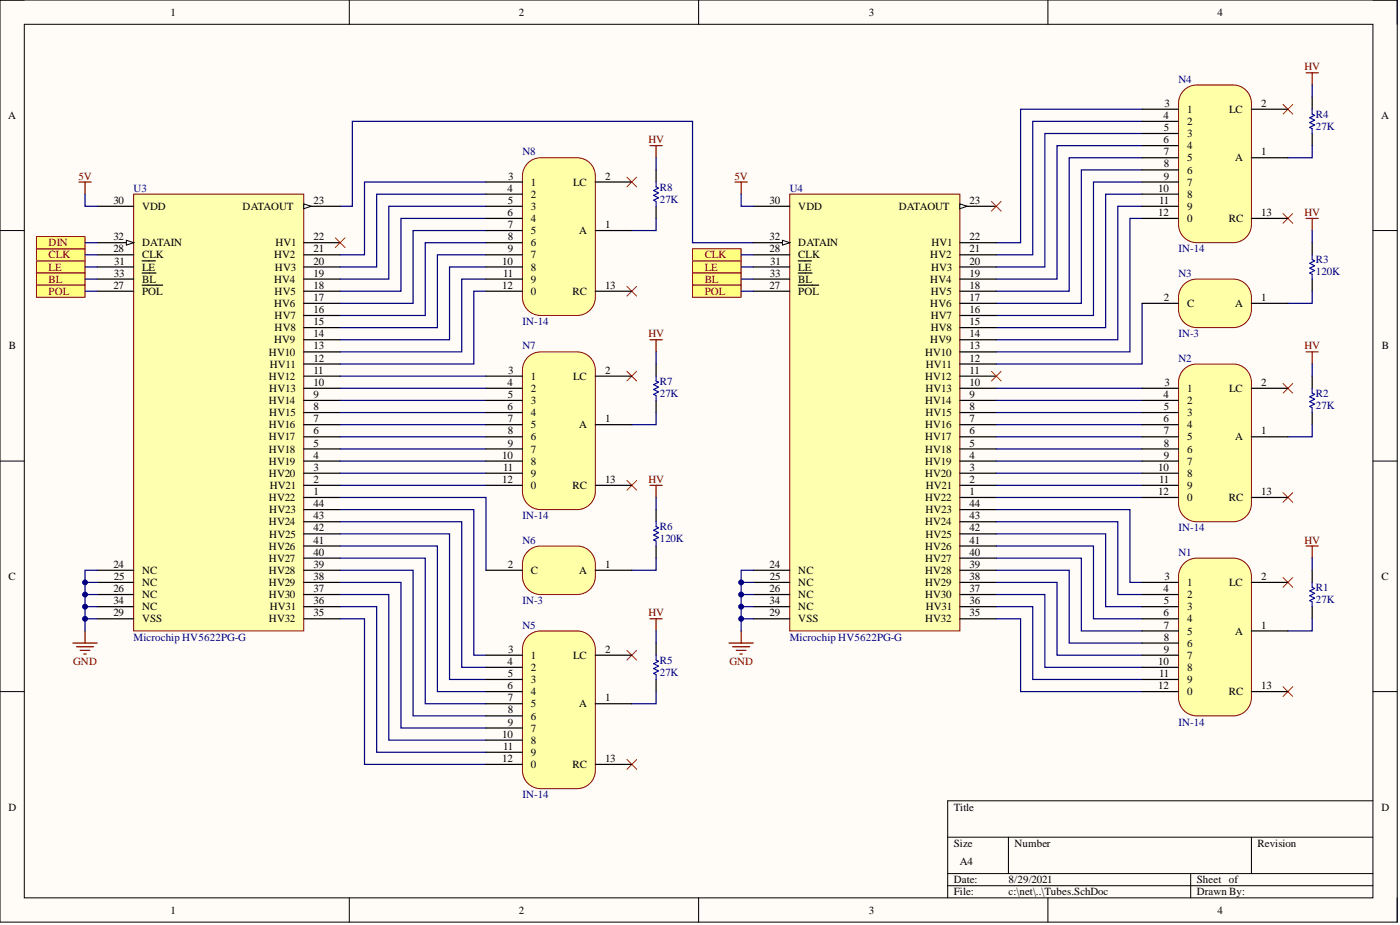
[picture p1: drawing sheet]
<svg xmlns="http://www.w3.org/2000/svg" width="292mm" height="193mm" viewBox="0 0 292 193" stroke-linecap="round" stroke-linejoin="round" font-family="sans-serif">
<path d="M0 0h291.5v192.4h-291.5z" fill-rule="evenodd" fill="#fffcf8"/>
<path d="M0 0h291.5v192.4h-291.5z" fill="none" stroke="#000" stroke-width=".21"/>
<path d="M5.1 5.1h281.4v182.2h-281.4z" fill-rule="evenodd" fill="#fffcf8"/>
<g fill="none" stroke="#000" stroke-width=".21">
<path d="M0 0h5.1M5.1 5.1h281.4v182.2h-281.4zM72.9 0v5.1M145.8 0v5.1M218.6 0v5.1M286.5 0h5v5.1M0 48.1h5.1M286.5 48.1h5M0 96.2h5.1M286.5 96.2h5M0 144.3h5.1M286.5 144.3h5"/>
<path d="M197.7 174.7h88.8M210.4 174.7v7.5M261.1 174.7v7.5M286.5 167.1h-88.8v20.2M72.9 187.3v5.1M145.8 187.3v5.1M197.7 182.2h88.8M197.7 184.8h88.8M218.6 187.3v5.1M248.4 182.2v5.1M291.5 187.3v5.1"/>
</g>
<path d="M238.3 22.8h-25.4v27.8h-5M238.3 25.3h-22.8v27.9h-7.6M238.3 27.8h-20.3v27.9h-10.1M238.3 30.4h-17.8v27.8h-12.6M238.3 35.4h-12.7v27.9h-17.7M238.3 32.9h-15.2v27.9h-15.2M238.3 38h-10.2v27.8h-20.2M71 43h2.5v-17.7h71v25.3h12.7M238.3 40.5h-7.6v27.8h-22.8M238.3 43h-5.1v27.9h-25.3M238.3 45.6h-2.5v27.8h-27.9" fill="none" stroke="#000080" stroke-width=".25"/>
<path d="M27.9 40.5h35.5v91.1h-35.5z" fill-rule="evenodd" fill="#ffffb0"/>
<path d="M27.9 40.5h35.5v91.1h-35.5z" fill="none" stroke="#800000" stroke-width=".21"/>
<path d="M63.4 43h7.6" fill="none" stroke="#000" stroke-width=".25"/>
<path d="M63.4 42.5l1.5 .5-1.5 .5z" fill="#f8fcff"/>
<path d="M63.4 42.5l1.5 .5-1.5 .5z" fill="none" stroke="#000" stroke-width=".21"/>
<g fill="none" stroke="#000" stroke-width=".25">
<path d="M20.3 50.6h7.6M20.3 43h7.6M63.4 50.6h7.6M63.4 53.2h7.6M63.4 55.7h7.6M63.4 58.2h7.6M63.4 60.8h7.6M63.4 63.3h7.6M63.4 65.8h7.6M63.4 68.3h7.6M63.4 70.9h7.6M63.4 73.4h7.6"/>
<path d="M63.4 75.9h7.6M63.4 78.5h7.6M63.4 81h7.6M63.4 83.5h7.6M63.4 86.1h7.6M63.4 88.6h7.6M63.4 91.1h7.6M63.4 93.7h7.6M63.4 96.2h7.6M63.4 98.7h7.6M20.3 119h7.6M63.4 101.3h7.6"/>
<path d="M63.4 103.8h7.6M63.4 106.3h7.6M63.4 108.8h7.6M63.4 111.4h7.6M63.4 113.9h7.6M63.4 116.4h7.6M63.4 119h7.6M20.3 121.5h7.6M20.3 124h7.6M20.3 126.6h7.6M20.3 129.1h7.6M63.4 121.5h7.6"/>
<path d="M63.4 124h7.6M63.4 126.6h7.6M63.4 129.1h7.6"/>
</g>
<path d="M26.4 50.1l1.5 .5-1.5 .5z" fill="#f8fcff"/>
<path d="M26.4 50.1l1.5 .5-1.5 .5z" fill="none" stroke="#000" stroke-width=".21"/>
<path d="M20.3 53.2h7.6M20.3 55.7h7.6M20.3 58.2h7.6M29.7 54.4h2.7M29.7 57h2.8M29.7 59.5h4.2M20.3 60.8h7.6" fill="none" stroke="#000" stroke-width=".25"/>
<path d="M164.8 40.5h35.5v91.1h-35.5z" fill-rule="evenodd" fill="#ffffb0"/>
<path d="M164.8 40.5h35.5v91.1h-35.5z" fill="none" stroke="#800000" stroke-width=".21"/>
<path d="M200.3 43h7.6" fill="none" stroke="#000" stroke-width=".25"/>
<path d="M200.3 42.5l1.5 .5-1.5 .5z" fill="#f8fcff"/>
<path d="M200.3 42.5l1.5 .5-1.5 .5z" fill="none" stroke="#000" stroke-width=".21"/>
<g fill="none" stroke="#000" stroke-width=".25">
<path d="M157.2 50.6h7.6M157.2 43h7.6M200.3 50.6h7.6M200.3 53.2h7.6M200.3 55.7h7.6M200.3 58.2h7.6M200.3 60.8h7.6M200.3 63.3h7.6M200.3 65.8h7.6M200.3 68.3h7.6M200.3 70.9h7.6M200.3 73.4h7.6"/>
<path d="M200.3 75.9h7.6M200.3 78.5h7.6M200.3 81h7.6M200.3 83.5h7.6M200.3 86.1h7.6M200.3 88.6h7.6M200.3 91.1h7.6M200.3 93.7h7.6M200.3 96.2h7.6M200.3 98.7h7.6M157.2 119h7.6M200.3 101.3h7.6"/>
<path d="M200.3 103.8h7.6M200.3 106.3h7.6M200.3 108.8h7.6M200.3 111.4h7.6M200.3 113.9h7.6M200.3 116.4h7.6M200.3 119h7.6M157.2 121.5h7.6M157.2 124h7.6M157.2 126.6h7.6M157.2 129.1h7.6M200.3 121.5h7.6"/>
<path d="M200.3 124h7.6M200.3 126.6h7.6M200.3 129.1h7.6"/>
</g>
<path d="M163.3 50.1l1.5 .5-1.5 .5z" fill="#f8fcff"/>
<path d="M163.3 50.1l1.5 .5-1.5 .5z" fill="none" stroke="#000" stroke-width=".21"/>
<path d="M157.2 53.2h7.6M157.2 55.7h7.6M157.2 58.2h7.6M166.5 54.4h2.8M166.5 57h2.9M166.5 59.5h4.3M157.2 60.8h7.6" fill="none" stroke="#000" stroke-width=".25"/>
<g fill="none" stroke="#000080" stroke-width=".25">
<path d="M101.4 38h-25.4v15.2h-5M101.4 40.5h-22.8v15.2h-7.6M101.4 43h-20.3v15.2h-10.1M101.4 45.6h-17.7v15.2h-12.7M101.4 48.1h-15.2v15.2h-15.2M101.4 53.2h-10.1v15.1h-20.3M101.4 50.6h-12.7v15.2h-17.7M101.4 55.7h-7.6v15.2h-22.8M101.4 58.2h-5.1v15.2h-25.3M71 78.5h30.4M101.4 60.8h-2.5v15.1h-27.9M238.3 63.3v12.6h-30.4"/>
<path d="M71 98.7h30.4M71 96.2h30.4M71 93.7h30.4M71 91.1h30.4M71 88.6h30.4M71 86.1h30.4M71 83.5h30.4M71 81h30.4M207.9 98.7h30.4M207.9 96.2h30.4M207.9 93.7h30.4M207.9 91.1h30.4"/>
<path d="M207.9 88.6h30.4M207.9 86.1h30.4M207.9 83.5h30.4M207.9 81h30.4M71 106.3h27.9v30.4h2.5M71 111.4h22.8v30.3h7.6M71 108.8h25.3v30.4h5.1M71 113.9h20.3v30.4h10.1M71 116.4h17.7v30.4h12.7M71 119h15.2v30.3h15.2M71 103.8h30.4v15.2M71 101.3h30.4"/>
<path d="M207.9 119h15.2v15.2h15.2M207.9 116.4h17.7v15.2h12.7M207.9 113.9h20.2v15.2h10.2M207.9 111.4h22.8v15.2h7.6M207.9 108.8h25.3v15.2h5.1M207.9 106.3h27.9v15.2h2.5M207.9 103.8h30.4M207.9 101.3h30.4M71 121.5h12.7v30.4h17.7M71 124h10.1v30.4h20.3M71 126.6h7.6v30.3h22.8M71 129.1h5v30.4h25.4"/>
<path d="M207.9 129.1h5v15.2h25.4M207.9 126.6h7.6v15.1h22.8M207.9 124h10.1v15.2h20.3M207.9 121.5h12.6v15.2h17.8"/>
</g>
<g fill="none" stroke="#f00" stroke-width=".21">
<path d="M130.8 37l2 2M132.8 37l-2 2M267.7 21.8l2 2M269.7 21.8l-2 2M70 49.6l2 2M72 49.6l-2 2M130.8 59.7l2 2.1M132.8 59.7l-2 2.1M267.7 44.6l2 2M269.7 44.6l-2 2M130.8 77.5l2 2M132.8 77.5l-2 2"/>
<path d="M206.9 77.5l2 2M208.9 77.5l-2 2M267.7 80l2 2M269.7 80l-2 2M130.8 100.2l2 2.1M132.8 100.2l-2 2.1M267.7 102.8l2 2M269.7 102.8l-2 2M130.8 135.7l2 2M132.8 135.7l-2 2M267.7 120.5l2 2M269.7 120.5l-2 2"/>
<path d="M130.8 158.5l2 2M132.8 158.5l-2 2M267.7 143.3l2 2M269.7 143.3l-2 2"/>
</g>
<path d="M7.6 51.9h10.1v2.5h-10.1z" fill-rule="evenodd" fill="#ffff80"/>
<path d="M7.6 51.9h10.1v2.5h-10.1z" fill="none" stroke="#800000" stroke-width=".21"/>
<path d="M7.6 54.4h10.1v2.6h-10.1z" fill-rule="evenodd" fill="#ffff80"/>
<path d="M7.6 54.4h10.1v2.6h-10.1z" fill="none" stroke="#800000" stroke-width=".21"/>
<path d="M7.6 57h10.1v2.5h-10.1z" fill-rule="evenodd" fill="#ffff80"/>
<path d="M7.6 57h10.1v2.5h-10.1z" fill="none" stroke="#800000" stroke-width=".21"/>
<path d="M7.6 59.5h10.1v2.5h-10.1z" fill-rule="evenodd" fill="#ffff80"/>
<path d="M7.6 59.5h10.1v2.5h-10.1z" fill="none" stroke="#800000" stroke-width=".21"/>
<path d="M144.5 51.9h10.1v2.5h-10.1z" fill-rule="evenodd" fill="#ffff80"/>
<path d="M144.5 51.9h10.1v2.5h-10.1z" fill="none" stroke="#800000" stroke-width=".21"/>
<path d="M144.5 54.4h10.1v2.6h-10.1z" fill-rule="evenodd" fill="#ffff80"/>
<path d="M144.5 54.4h10.1v2.6h-10.1z" fill="none" stroke="#800000" stroke-width=".21"/>
<path d="M144.5 57h10.1v2.5h-10.1z" fill-rule="evenodd" fill="#ffff80"/>
<path d="M144.5 57h10.1v2.5h-10.1z" fill="none" stroke="#800000" stroke-width=".21"/>
<path d="M144.5 59.5h10.1v2.5h-10.1z" fill-rule="evenodd" fill="#ffff80"/>
<path d="M144.5 59.5h10.1v2.5h-10.1z" fill="none" stroke="#800000" stroke-width=".21"/>
<g fill="none" stroke="#000080" stroke-width=".25">
<path d="M273.8 17.7v2.6M136.9 32.9v2.5M273.8 30.4v2.5h-5.1M17.7 53.2h2.6M17.7 55.7h2.6M17.7 58.2h2.6M136.9 45.6v2.5h-5.1M154.6 53.2h2.6M154.6 55.7h2.6M154.6 58.2h2.6M273.8 48.1v2.5M17.7 60.8h2.6"/>
<path d="M136.9 73.4v2.5M154.6 60.8h2.6M273.8 60.8v2.5h-5.1M273.8 75.9v2.6M136.9 86.1v2.5h-5.1M273.8 88.6v2.5h-5.1M136.9 116.4v2.6h-5.1M136.9 103.8v2.5M273.8 116.4v2.6M136.9 131.6v2.6M273.8 129.1v2.5h-5.1M136.9 144.3v2.5h-5.1"/>
</g>
<g fill="none" stroke="#000" stroke-width=".25">
<path d="M136.9 35.4v2.6M273.8 20.3v2.5M273.8 27.8v2.6M136.9 43v2.6M273.8 50.6v2.6M273.8 58.2v2.6M136.9 75.9v2.6M273.8 78.5v2.5M136.9 83.5v2.6M273.8 86.1v2.5M136.9 106.3v2.5M136.9 113.9v2.5"/>
<path d="M273.8 119v2.5M136.9 134.2v2.5M273.8 126.6v2.5M136.9 141.7v2.6"/>
</g>
<path d="M136.9 38v1l.5 .2-1 .5 1 .6-1 .5 1 .5-1 .5 .5 .2v1M273.8 22.8v1l.5 .3-1 .5 1 .5-1 .5 1 .5-1 .5 .5 .2v1M273.8 53.2v1l.5 .2-1 .5 1 .5-1 .5 1 .6-1 .5 .5 .2v1M136.9 78.5v1l.5 .2-1 .5 1 .5-1 .6 1 .5-1 .5 .5 .2v1M273.8 81v1l.5 .3-1 .5 1 .5-1 .5 1 .5-1 .5 .5 .3v1M136.9 108.8v1.1l.5 .2-1 .5 1 .5-1 .5 1 .5-1 .5 .5 .3v1M136.9 136.7v1l.5 .3-1 .5 1 .5-1 .5 1 .5-1 .5 .5 .2v1M273.8 121.5v1l.5 .3-1 .5 1 .5-1 .5 1 .5-1 .5 .5 .2v1.1" fill="none" stroke="#00f" stroke-width=".25"/>
<g fill="none" stroke="#800000" stroke-width=".25">
<path d="M272.5 15.2h2.5M273.8 15.2v2.5M135.6 30.4h2.6M136.9 30.4v2.5M272.5 45.6h2.5M273.8 45.6v2.5M135.6 70.9h2.6M136.9 70.9v2.5M272.5 73.4h2.5M273.8 73.4v2.5M135.6 101.3h2.6M136.9 101.3v2.5"/>
<path d="M272.5 113.9h2.5M273.8 113.9v2.5M15.2 134.2h5.1M16 134.9h3.5M16.7 135.7h2.1M17.5 136.4h.5M17.7 131.6v2.6M135.6 129.1h2.6M136.9 129.1v2.5M152.1 134.2h5.1M152.9 134.9h3.5M153.6 135.7h2"/>
<path d="M154.4 136.4h.5M154.6 131.6v2.6"/>
</g>
<path d="M7.6 49.4h10.1v2.5h-10.1z" fill-rule="evenodd" fill="#ffff80"/>
<path d="M7.6 49.4h10.1v2.5h-10.1z" fill="none" stroke="#800000" stroke-width=".21"/>
<path d="M17.7 50.6h2.6M20.3 119h-2.6v12.6M17.7 129.1h2.6" fill="none" stroke="#000080" stroke-width=".25"/>
<circle cx="17.7" cy="129.1" r=".51" fill="#000080"/>
<circle cx="17.7" cy="129.1" r=".51" fill="none" stroke="#000080" stroke-width=".21"/>
<path d="M17.7 121.5h2.6" fill="none" stroke="#000080" stroke-width=".25"/>
<circle cx="17.7" cy="121.5" r=".51" fill="#000080"/>
<circle cx="17.7" cy="121.5" r=".51" fill="none" stroke="#000080" stroke-width=".21"/>
<path d="M17.7 124h2.6" fill="none" stroke="#000080" stroke-width=".25"/>
<circle cx="17.7" cy="124" r=".51" fill="#000080"/>
<circle cx="17.7" cy="124" r=".51" fill="none" stroke="#000080" stroke-width=".21"/>
<path d="M17.7 126.6h2.6" fill="none" stroke="#000080" stroke-width=".25"/>
<circle cx="17.7" cy="126.6" r=".51" fill="#000080"/>
<circle cx="17.7" cy="126.6" r=".51" fill="none" stroke="#000080" stroke-width=".21"/>
<path d="M157.2 119h-2.6v12.6M154.6 121.5h2.6" fill="none" stroke="#000080" stroke-width=".25"/>
<circle cx="154.6" cy="121.5" r=".51" fill="#000080"/>
<circle cx="154.6" cy="121.5" r=".51" fill="none" stroke="#000080" stroke-width=".21"/>
<path d="M154.6 124h2.6" fill="none" stroke="#000080" stroke-width=".25"/>
<circle cx="154.6" cy="124" r=".51" fill="#000080"/>
<circle cx="154.6" cy="124" r=".51" fill="none" stroke="#000080" stroke-width=".21"/>
<path d="M154.6 126.6h2.6" fill="none" stroke="#000080" stroke-width=".25"/>
<circle cx="154.6" cy="126.6" r=".51" fill="#000080"/>
<circle cx="154.6" cy="126.6" r=".51" fill="none" stroke="#000080" stroke-width=".21"/>
<path d="M154.6 129.1h2.6" fill="none" stroke="#000080" stroke-width=".25"/>
<circle cx="154.6" cy="129.1" r=".51" fill="#000080"/>
<circle cx="154.6" cy="129.1" r=".51" fill="none" stroke="#000080" stroke-width=".21"/>
<path d="M16.5 38h2.5M17.7 38v2.5M153.4 38h2.5M154.6 38v2.5" fill="none" stroke="#800000" stroke-width=".25"/>
<path d="M17.7 40.5v2.5h2.6M154.6 40.5v2.5h2.6" fill="none" stroke="#000080" stroke-width=".25"/>
<path d="M206.9 42l2 2M208.9 42l-2 2" fill="none" stroke="#f00" stroke-width=".21"/>
<path d="M110.1 115a3.8 3.8 0 0 1 2.7-1.1h7.6a3.8 3.8 0 0 1 3.8 3.8 6.4 6.4 0 0 1-.6 4.7 3.8 3.8 0 0 1-3.2 1.6h-7.6a3.8 3.8 0 0 1-3.8-3.8 6.4 6.4 0 0 1 .7-4.6z" fill="#ffffa7"/>
<path d="M110.1 115a3.8 3.8 0 0 1 2.7-1.1h7.6a3.8 3.8 0 0 1 3.8 3.8 6.4 6.4 0 0 1-.6 4.7 3.8 3.8 0 0 1-3.2 1.6h-7.6a3.8 3.8 0 0 1-3.8-3.8 6.4 6.4 0 0 1 .7-4.6z" fill="none" stroke="#800000" stroke-width=".21"/>
<path d="M101.4 119h7.6M124.2 119h7.6" fill="none" stroke="#000" stroke-width=".25"/>
<path d="M247 59.3a3.8 3.8 0 0 1 2.7-1.1h7.6a3.8 3.8 0 0 1 3.8 3.8 6.4 6.4 0 0 1-.6 4.7 3.8 3.8 0 0 1-3.2 1.6h-7.6a3.8 3.8 0 0 1-3.8-3.8 6.4 6.4 0 0 1 .6-4.6z" fill="#ffffa7"/>
<path d="M247 59.3a3.8 3.8 0 0 1 2.7-1.1h7.6a3.8 3.8 0 0 1 3.8 3.8 6.4 6.4 0 0 1-.6 4.7 3.8 3.8 0 0 1-3.2 1.6h-7.6a3.8 3.8 0 0 1-3.8-3.8 6.4 6.4 0 0 1 .6-4.6z" fill="none" stroke="#800000" stroke-width=".21"/>
<path d="M238.3 63.3h7.6M261.1 63.3h7.6" fill="none" stroke="#000" stroke-width=".25"/>
<path d="M110.1 34a3.8 3.8 0 0 1 2.7-1.1h7.6a3.8 3.8 0 0 1 3.8 3.8v25.3a3.8 3.8 0 0 1-3.8 3.8h-7.6a3.8 3.8 0 0 1-3.8-3.8v-25.3a3.8 3.8 0 0 1 1.1-2.7z" fill="#ffffa7"/>
<path d="M110.1 34a3.8 3.8 0 0 1 2.7-1.1h7.6a3.8 3.8 0 0 1 3.8 3.8v25.3a3.8 3.8 0 0 1-3.8 3.8h-7.6a3.8 3.8 0 0 1-3.8-3.8v-25.3a3.8 3.8 0 0 1 1.1-2.7z" fill="none" stroke="#800000" stroke-width=".21"/>
<g fill="none" stroke="#000" stroke-width=".25">
<path d="M101.4 38h7.6M124.2 38h7.6M101.4 48.1h7.6M101.4 40.5h7.6M101.4 43h7.6M101.4 45.6h7.6M101.4 50.6h7.6M101.4 53.2h7.6M101.4 55.7h7.6M101.4 58.2h7.6M124.2 48.1h7.6M101.4 60.8h7.6"/>
<path d="M124.2 60.8h7.6"/>
</g>
<path d="M110.1 74.5a3.8 3.8 0 0 1 2.7-1.1h7.6a3.8 3.8 0 0 1 3.8 3.8v25.3a3.8 3.8 0 0 1-3.8 3.8h-7.6a3.8 3.8 0 0 1-3.8-3.8v-25.3a3.8 3.8 0 0 1 1.1-2.7z" fill="#ffffa7"/>
<path d="M110.1 74.5a3.8 3.8 0 0 1 2.7-1.1h7.6a3.8 3.8 0 0 1 3.8 3.8v25.3a3.8 3.8 0 0 1-3.8 3.8h-7.6a3.8 3.8 0 0 1-3.8-3.8v-25.3a3.8 3.8 0 0 1 1.1-2.7z" fill="none" stroke="#800000" stroke-width=".21"/>
<g fill="none" stroke="#000" stroke-width=".25">
<path d="M101.4 78.5h7.6M124.2 78.5h7.6M101.4 88.6h7.6M101.4 81h7.6M101.4 83.5h7.6M101.4 86.1h7.6M101.4 91.1h7.6M101.4 93.7h7.6M101.4 96.2h7.6M101.4 98.7h7.6M124.2 88.6h7.6M101.4 101.3h7.6"/>
<path d="M124.2 101.3h7.6"/>
</g>
<path d="M110.1 132.7a3.8 3.8 0 0 1 2.7-1.1h7.6a3.8 3.8 0 0 1 3.8 3.8v25.3a3.8 3.8 0 0 1-3.8 3.8h-7.6a3.8 3.8 0 0 1-3.8-3.8v-25.3a3.8 3.8 0 0 1 1.1-2.7z" fill="#ffffa7"/>
<path d="M110.1 132.7a3.8 3.8 0 0 1 2.7-1.1h7.6a3.8 3.8 0 0 1 3.8 3.8v25.3a3.8 3.8 0 0 1-3.8 3.8h-7.6a3.8 3.8 0 0 1-3.8-3.8v-25.3a3.8 3.8 0 0 1 1.1-2.7z" fill="none" stroke="#800000" stroke-width=".21"/>
<g fill="none" stroke="#000" stroke-width=".25">
<path d="M101.4 136.7h7.6M101.4 139.2h7.6M124.2 136.7h7.6M101.4 146.8h7.6M101.4 141.7h7.6M101.4 144.3h7.6M101.4 149.3h7.6M101.4 151.9h7.6M101.4 154.4h7.6M101.4 156.9h7.6M101.4 159.5h7.6M124.2 146.8h7.6"/>
<path d="M124.2 159.5h7.6"/>
</g>
<path d="M247 18.8a3.8 3.8 0 0 1 2.7-1.1h7.6a3.8 3.8 0 0 1 3.8 3.8v25.3a3.8 3.8 0 0 1-3.8 3.8h-7.6a3.8 3.8 0 0 1-3.8-3.8v-25.3a3.8 3.8 0 0 1 1.1-2.7z" fill="#ffffa7"/>
<path d="M247 18.8a3.8 3.8 0 0 1 2.7-1.1h7.6a3.8 3.8 0 0 1 3.8 3.8v25.3a3.8 3.8 0 0 1-3.8 3.8h-7.6a3.8 3.8 0 0 1-3.8-3.8v-25.3a3.8 3.8 0 0 1 1.1-2.7z" fill="none" stroke="#800000" stroke-width=".21"/>
<g fill="none" stroke="#000" stroke-width=".25">
<path d="M238.3 32.9h7.6M238.3 22.8h7.6M238.3 25.3h7.6M238.3 27.8h7.6M238.3 30.4h7.6M238.3 35.4h7.6M238.3 38h7.6M261.1 32.9h7.6M261.1 22.8h7.6M238.3 40.5h7.6M238.3 43h7.6M238.3 45.6h7.6"/>
<path d="M261.1 45.6h7.6"/>
</g>
<path d="M247 77.1a3.8 3.8 0 0 1 2.7-1.2h7.6a3.8 3.8 0 0 1 3.8 3.8v25.3a3.8 3.8 0 0 1-3.8 3.8h-7.6a3.8 3.8 0 0 1-3.8-3.8v-25.3a3.8 3.8 0 0 1 1.1-2.6z" fill="#ffffa7"/>
<path d="M247 77.1a3.8 3.8 0 0 1 2.7-1.2h7.6a3.8 3.8 0 0 1 3.8 3.8v25.3a3.8 3.8 0 0 1-3.8 3.8h-7.6a3.8 3.8 0 0 1-3.8-3.8v-25.3a3.8 3.8 0 0 1 1.1-2.6z" fill="none" stroke="#800000" stroke-width=".21"/>
<g fill="none" stroke="#000" stroke-width=".25">
<path d="M238.3 91.1h7.6M238.3 81h7.6M238.3 83.5h7.6M238.3 86.1h7.6M238.3 88.6h7.6M238.3 93.7h7.6M238.3 96.2h7.6M238.3 98.7h7.6M261.1 91.1h7.6M261.1 81h7.6M238.3 101.3h7.6M238.3 103.8h7.6"/>
<path d="M261.1 103.8h7.6"/>
</g>
<path d="M247 117.6a3.8 3.8 0 0 1 2.7-1.2h7.6a3.8 3.8 0 0 1 3.8 3.8v25.3a3.8 3.8 0 0 1-3.8 3.8h-7.6a3.8 3.8 0 0 1-3.8-3.8v-25.3a3.8 3.8 0 0 1 1.1-2.6z" fill="#ffffa7"/>
<path d="M247 117.6a3.8 3.8 0 0 1 2.7-1.2h7.6a3.8 3.8 0 0 1 3.8 3.8v25.3a3.8 3.8 0 0 1-3.8 3.8h-7.6a3.8 3.8 0 0 1-3.8-3.8v-25.3a3.8 3.8 0 0 1 1.1-2.6z" fill="none" stroke="#800000" stroke-width=".21"/>
<g fill="none" stroke="#000" stroke-width=".25">
<path d="M238.3 131.6h7.6M238.3 121.5h7.6M238.3 124h7.6M238.3 126.6h7.6M238.3 129.1h7.6M238.3 134.2h7.6M238.3 136.7h7.6M238.3 139.2h7.6M261.1 131.6h7.6M261.1 121.5h7.6M238.3 141.7h7.6M238.3 144.3h7.6"/>
<path d="M261.1 144.3h7.6"/>
</g>
<g font-size="2.3">
<text x="35.6" y="3.3">1</text>
<text x="108.2" y="3.3">2</text>
<text x="181.3" y="3.3">3</text>
<text x="254" y="3.3">4</text>
<text x="242.9" y="22.3">3</text>
<text x="247.7" y="23.5">1</text>
<text x="256.5" y="23.5">LC</text>
<text x="263.1" y="22.3">2</text>
<text x="1.7" y="24.8">A</text>
<text x="242.8" y="24.8">4</text>
<text x="242.8" y="29.9">6</text>
<text x="242.9" y="27.3">5</text>
<text x="247.7" y="26.1">2</text>
<text x="247.7" y="28.6">3</text>
<text x="288.1" y="24.8">A</text>
<text x="242.9" y="32.4">7</text>
<text x="242.9" y="34.9">8</text>
<text x="247.7" y="31.1">4</text>
<text x="247.7" y="33.7">5</text>
<text x="257.7" y="33.7">A</text>
<text x="263.1" y="32.4">1</text>
<text x="105.9" y="40">4</text>
<text x="106" y="37.5">3</text>
<text x="110.8" y="38.7">1</text>
<text x="110.8" y="41.3">2</text>
<text x="119.6" y="38.7">LC</text>
<text x="126.2" y="37.5">2</text>
<text x="241.7" y="40">10</text>
<text x="242.9" y="37.5">9</text>
<text x="247.7" y="36.2">6</text>
<text x="247.7" y="38.7">7</text>
<text x="247.7" y="41.3">8</text>
<text x="23.7" y="42.5">30</text>
<text x="29.7" y="43.8">VDD</text>
<text x="50.6" y="43.8">DATAOUT</text>
<text x="65.4" y="42.5">23</text>
<text x="105.9" y="45.1">6</text>
<text x="106" y="42.5">5</text>
<text x="106" y="47.6">7</text>
<text x="110.8" y="43.8">3</text>
<text x="110.8" y="46.3">4</text>
<text x="126.2" y="47.6">1</text>
<text x="160.5" y="42.5">30</text>
<text x="166.5" y="43.8">VDD</text>
<text x="187.5" y="43.8">DATAOUT</text>
<text x="202.3" y="42.5">23</text>
<text x="241.7" y="45.1">12</text>
<text x="241.8" y="42.5">11</text>
<text x="247.7" y="43.8">9</text>
<text x="247.7" y="46.3">0</text>
<text x="256.4" y="46.3">RC</text>
<text x="263.1" y="45.1">13</text>
<text x="23.7" y="50.1">32</text>
<text x="23.7" y="52.7">28</text>
<text x="29.7" y="51.4">DATAIN</text>
<text x="29.7" y="53.9">CLK</text>
<text x="57.2" y="53.9">HV2</text>
<text x="57.5" y="51.4">HV1</text>
<text x="65.4" y="52.7">21</text>
<text x="65.4" y="50.1">22</text>
<text x="106" y="50.1">8</text>
<text x="106" y="52.7">9</text>
<text x="110.8" y="48.9">5</text>
<text x="110.8" y="51.4">6</text>
<text x="110.8" y="53.9">7</text>
<text x="120.8" y="48.9">A</text>
<text x="160.5" y="50.1">32</text>
<text x="160.5" y="52.7">28</text>
<text x="166.5" y="51.4">DATAIN</text>
<text x="166.5" y="53.9">CLK</text>
<text x="194.1" y="53.9">HV2</text>
<text x="194.3" y="51.4">HV1</text>
<text x="202.3" y="50.1">22</text>
<text x="202.3" y="52.7">21</text>
<text x="23.7" y="57.7">33</text>
<text x="23.8" y="55.2">31</text>
<text x="29.7" y="56.5">LE</text>
<text x="29.7" y="59">BL</text>
<text x="57.2" y="59">HV4</text>
<text x="57.4" y="56.5">HV3</text>
<text x="65.4" y="57.7">19</text>
<text x="65.4" y="55.2">20</text>
<text x="104.8" y="55.2">10</text>
<text x="104.9" y="57.7">11</text>
<text x="110.8" y="56.5">8</text>
<text x="110.8" y="59">9</text>
<text x="160.6" y="57.7">33</text>
<text x="160.7" y="55.2">31</text>
<text x="166.5" y="56.5">LE</text>
<text x="166.5" y="59">BL</text>
<text x="194.1" y="59">HV4</text>
<text x="194.3" y="56.5">HV3</text>
<text x="202.3" y="55.2">20</text>
<text x="202.3" y="57.7">19</text>
<text x="23.7" y="60.2">27</text>
<text x="29.7" y="61.5">POL</text>
<text x="57.2" y="64">HV6</text>
<text x="57.3" y="61.5">HV5</text>
<text x="65.4" y="60.2">18</text>
<text x="65.4" y="65.3">16</text>
<text x="65.4" y="62.8">17</text>
<text x="104.8" y="60.2">12</text>
<text x="110.8" y="61.5">0</text>
<text x="119.5" y="61.5">RC</text>
<text x="126.2" y="60.2">13</text>
<text x="160.5" y="60.2">27</text>
<text x="166.5" y="61.5">POL</text>
<text x="194.1" y="64">HV6</text>
<text x="194.2" y="61.5">HV5</text>
<text x="202.3" y="60.2">18</text>
<text x="202.3" y="65.3">16</text>
<text x="202.3" y="62.8">17</text>
<text x="242.9" y="62.8">2</text>
<text x="247.7" y="64">C</text>
<text x="257.7" y="64">A</text>
<text x="263.1" y="62.8">1</text>
<text x="57.2" y="71.6">HV9</text>
<text x="57.3" y="66.6">HV7</text>
<text x="57.3" y="69.1">HV8</text>
<text x="65.4" y="67.8">15</text>
<text x="65.4" y="70.4">14</text>
<text x="194.1" y="71.6">HV9</text>
<text x="194.2" y="66.6">HV7</text>
<text x="194.2" y="69.1">HV8</text>
<text x="202.3" y="67.8">15</text>
<text x="202.3" y="70.4">14</text>
<text x="1.9" y="72.9">B</text>
<text x="56.1" y="74.2">HV10</text>
<text x="56.3" y="76.7">HV11</text>
<text x="65.4" y="75.4">12</text>
<text x="65.4" y="72.9">13</text>
<text x="65.4" y="78">11</text>
<text x="106" y="78">3</text>
<text x="126.2" y="78">2</text>
<text x="193" y="74.2">HV10</text>
<text x="193.2" y="76.7">HV11</text>
<text x="202.3" y="75.4">12</text>
<text x="202.3" y="72.9">13</text>
<text x="202.3" y="78">11</text>
<text x="288.3" y="72.9">B</text>
<text x="56.1" y="79.2">HV12</text>
<text x="56.2" y="81.8">HV13</text>
<text x="65.4" y="80.5">10</text>
<text x="65.4" y="83">9</text>
<text x="105.9" y="80.5">4</text>
<text x="106" y="83">5</text>
<text x="110.8" y="79.2">1</text>
<text x="110.8" y="81.8">2</text>
<text x="119.6" y="79.2">LC</text>
<text x="193" y="79.2">HV12</text>
<text x="193.1" y="81.8">HV13</text>
<text x="202.3" y="80.5">10</text>
<text x="202.3" y="83">9</text>
<text x="242.8" y="83">4</text>
<text x="242.9" y="80.5">3</text>
<text x="247.7" y="81.8">1</text>
<text x="256.5" y="81.8">LC</text>
<text x="263.1" y="80.5">2</text>
<text x="56.1" y="84.3">HV14</text>
<text x="56.1" y="89.4">HV16</text>
<text x="56.2" y="86.8">HV15</text>
<text x="65.4" y="85.6">8</text>
<text x="65.4" y="88.1">7</text>
<text x="105.9" y="85.6">6</text>
<text x="106" y="88.1">7</text>
<text x="110.8" y="84.3">3</text>
<text x="110.8" y="86.8">4</text>
<text x="110.8" y="89.4">5</text>
<text x="120.8" y="89.4">A</text>
<text x="126.2" y="88.1">1</text>
<text x="193" y="84.3">HV14</text>
<text x="193" y="89.4">HV16</text>
<text x="193.1" y="86.8">HV15</text>
<text x="202.3" y="85.6">8</text>
<text x="202.3" y="88.1">7</text>
<text x="242.8" y="88.1">6</text>
<text x="242.9" y="85.6">5</text>
<text x="247.7" y="84.3">2</text>
<text x="247.7" y="86.8">3</text>
<text x="247.7" y="89.4">4</text>
<text x="56.1" y="91.9">HV17</text>
<text x="56.1" y="94.4">HV18</text>
<text x="65.4" y="90.6">6</text>
<text x="65.4" y="93.2">5</text>
<text x="65.4" y="95.7">4</text>
<text x="104.8" y="95.7">10</text>
<text x="106" y="90.6">8</text>
<text x="106" y="93.2">9</text>
<text x="110.8" y="91.9">6</text>
<text x="110.8" y="94.4">7</text>
<text x="193" y="91.9">HV17</text>
<text x="193" y="94.4">HV18</text>
<text x="202.3" y="90.6">6</text>
<text x="202.3" y="93.2">5</text>
<text x="202.3" y="95.7">4</text>
<text x="242.9" y="90.6">7</text>
<text x="242.9" y="93.2">8</text>
<text x="242.9" y="95.7">9</text>
<text x="247.7" y="91.9">5</text>
<text x="247.7" y="94.4">6</text>
<text x="257.7" y="91.9">A</text>
<text x="263.1" y="90.6">1</text>
<text x="56.1" y="96.9">HV19</text>
<text x="56.1" y="99.5">HV20</text>
<text x="65.4" y="100.7">2</text>
<text x="65.4" y="98.2">3</text>
<text x="104.8" y="100.7">12</text>
<text x="104.9" y="98.2">11</text>
<text x="110.8" y="96.9">8</text>
<text x="110.8" y="99.5">9</text>
<text x="126.2" y="100.7">13</text>
<text x="193" y="96.9">HV19</text>
<text x="193" y="99.5">HV20</text>
<text x="202.3" y="100.7">2</text>
<text x="202.3" y="98.2">3</text>
<text x="241.7" y="98.2">10</text>
<text x="241.8" y="100.7">11</text>
<text x="247.7" y="96.9">7</text>
<text x="247.7" y="99.5">8</text>
<text x="56.1" y="104.5">HV22</text>
<text x="56.2" y="107.1">HV23</text>
<text x="56.3" y="102">HV21</text>
<text x="65.4" y="105.8">44</text>
<text x="65.4" y="103.3">1</text>
<text x="110.8" y="102">0</text>
<text x="119.5" y="102">RC</text>
<text x="193" y="104.5">HV22</text>
<text x="193.1" y="107.1">HV23</text>
<text x="193.2" y="102">HV21</text>
<text x="202.3" y="105.8">44</text>
<text x="202.3" y="103.3">1</text>
<text x="241.7" y="103.3">12</text>
<text x="247.7" y="102">9</text>
<text x="247.7" y="104.5">0</text>
<text x="256.4" y="104.5">RC</text>
<text x="263.1" y="103.3">13</text>
<text x="56.1" y="109.6">HV24</text>
<text x="56.2" y="112.1">HV25</text>
<text x="65.4" y="110.9">42</text>
<text x="65.4" y="108.3">43</text>
<text x="65.4" y="113.4">41</text>
<text x="193" y="109.6">HV24</text>
<text x="193.1" y="112.1">HV25</text>
<text x="202.3" y="110.9">42</text>
<text x="202.3" y="108.3">43</text>
<text x="202.3" y="113.4">41</text>
<text x="23.7" y="118.5">24</text>
<text x="29.7" y="119.7">NC</text>
<text x="56.1" y="114.7">HV26</text>
<text x="56.1" y="117.2">HV27</text>
<text x="56.1" y="119.7">HV28</text>
<text x="65.4" y="115.9">40</text>
<text x="65.4" y="118.5">39</text>
<text x="106" y="118.5">2</text>
<text x="110.8" y="119.7">C</text>
<text x="120.8" y="119.7">A</text>
<text x="126.2" y="118.5">1</text>
<text x="160.5" y="118.5">24</text>
<text x="166.5" y="119.7">NC</text>
<text x="193" y="114.7">HV26</text>
<text x="193" y="117.2">HV27</text>
<text x="193" y="119.7">HV28</text>
<text x="202.3" y="115.9">40</text>
<text x="202.3" y="118.5">39</text>
<text x="1.8" y="121">C</text>
<text x="23.7" y="123.5">26</text>
<text x="23.7" y="121">25</text>
<text x="29.7" y="124.8">NC</text>
<text x="29.7" y="122.3">NC</text>
<text x="56.1" y="122.3">HV29</text>
<text x="56.1" y="124.8">HV30</text>
<text x="65.4" y="121">38</text>
<text x="65.4" y="123.5">37</text>
<text x="160.5" y="123.5">26</text>
<text x="160.6" y="121">25</text>
<text x="166.5" y="124.8">NC</text>
<text x="166.5" y="122.3">NC</text>
<text x="193" y="122.3">HV29</text>
<text x="193" y="124.8">HV30</text>
<text x="202.3" y="121">38</text>
<text x="202.3" y="123.5">37</text>
<text x="242.8" y="123.5">4</text>
<text x="242.9" y="121">3</text>
<text x="247.7" y="122.3">1</text>
<text x="247.7" y="124.8">2</text>
<text x="256.5" y="122.3">LC</text>
<text x="263.1" y="121">2</text>
<text x="288.2" y="121">C</text>
<text x="23.7" y="128.6">29</text>
<text x="23.7" y="126.1">34</text>
<text x="29.7" y="129.9">VSS</text>
<text x="29.7" y="127.3">NC</text>
<text x="56.1" y="129.9">HV32</text>
<text x="56.3" y="127.3">HV31</text>
<text x="65.4" y="126.1">36</text>
<text x="65.4" y="128.6">35</text>
<text x="160.5" y="128.6">29</text>
<text x="160.5" y="126.1">34</text>
<text x="166.5" y="129.9">VSS</text>
<text x="166.5" y="127.3">NC</text>
<text x="193" y="129.9">HV32</text>
<text x="193.2" y="127.3">HV31</text>
<text x="202.3" y="126.1">36</text>
<text x="202.3" y="128.6">35</text>
<text x="242.8" y="128.6">6</text>
<text x="242.9" y="126.1">5</text>
<text x="242.9" y="131.1">7</text>
<text x="247.7" y="127.3">3</text>
<text x="247.7" y="129.9">4</text>
<text x="263.1" y="131.1">1</text>
<text x="106" y="136.2">3</text>
<text x="110.8" y="137.4">1</text>
<text x="119.6" y="137.4">LC</text>
<text x="126.2" y="136.2">2</text>
<text x="242.9" y="133.6">8</text>
<text x="242.9" y="136.2">9</text>
<text x="247.7" y="132.4">5</text>
<text x="247.7" y="134.9">6</text>
<text x="247.7" y="137.4">7</text>
<text x="257.7" y="132.4">A</text>
<text x="105.9" y="138.7">4</text>
<text x="105.9" y="143.8">6</text>
<text x="106" y="141.2">5</text>
<text x="110.8" y="140">2</text>
<text x="110.8" y="142.5">3</text>
<text x="241.7" y="138.7">10</text>
<text x="241.7" y="143.8">12</text>
<text x="241.8" y="141.2">11</text>
<text x="247.7" y="140">8</text>
<text x="247.7" y="142.5">9</text>
<text x="263.1" y="143.8">13</text>
<text x="106" y="146.3">7</text>
<text x="106" y="148.8">8</text>
<text x="110.8" y="145">4</text>
<text x="110.8" y="147.6">5</text>
<text x="120.8" y="147.6">A</text>
<text x="126.2" y="146.3">1</text>
<text x="247.7" y="145">0</text>
<text x="256.4" y="145">RC</text>
<text x="104.8" y="153.9">10</text>
<text x="106" y="151.4">9</text>
<text x="110.8" y="150.1">6</text>
<text x="110.8" y="152.6">7</text>
<text x="110.8" y="155.2">8</text>
<text x="104.8" y="159">12</text>
<text x="104.9" y="156.4">11</text>
<text x="110.8" y="157.7">9</text>
<text x="110.8" y="160.2">0</text>
<text x="119.5" y="160.2">RC</text>
<text x="126.2" y="159">13</text>
<text x="1.8" y="169.1">D</text>
<text x="199" y="169.1">Title</text>
<text x="288.2" y="169.1">D</text>
<text x="199" y="176.7">Size</text>
<text x="211.7" y="176.7">Number</text>
<text x="262.4" y="176.7">Revision</text>
<text x="199" y="184.3">Date:</text>
<text x="200.3" y="180.5">A4</text>
<text x="210.4" y="184.3">8/29/2021</text>
<text x="249.7" y="184.3">Sheet of</text>
<text x="35.6" y="190.6">1</text>
<text x="108.2" y="190.6">2</text>
<text x="181.3" y="190.6">3</text>
<text x="199" y="186.8">File:</text>
<text x="210.4" y="186.8">c:\net\..\Tubes.SchDoc</text>
<text x="249.7" y="186.8">Drawn By:</text>
<text x="254" y="190.6">4</text>
</g>
<g font-size="2.3" fill="#000080">
<text x="245.9" y="17.2">N4</text>
<text x="274.5" y="24.6">R4</text>
<text x="274.5" y="27.1">27K</text>
<text x="109" y="32.4">N8</text>
<text x="27.9" y="40">U3</text>
<text x="137.6" y="39.7">R8</text>
<text x="164.8" y="40">U4</text>
<text x="137.6" y="42.3">27K</text>
<text x="245.9" y="52.7">IN-14</text>
<text x="245.9" y="57.7">N3</text>
<text x="274.5" y="54.9">R3</text>
<text x="274.5" y="57.5">120K</text>
<text x="109" y="67.8">IN-14</text>
<text x="245.9" y="70.4">IN-3</text>
<text x="109" y="72.9">N7</text>
<text x="245.9" y="75.4">N2</text>
<text x="137.6" y="80.2">R7</text>
<text x="137.6" y="82.8">27K</text>
<text x="274.5" y="82.8">R2</text>
<text x="274.5" y="85.3">27K</text>
<text x="109" y="113.4">N6</text>
<text x="109" y="108.3">IN-14</text>
<text x="137.6" y="110.6">R6</text>
<text x="137.6" y="113.1">120K</text>
<text x="245.9" y="110.9">IN-14</text>
<text x="245.9" y="115.9">N1</text>
<text x="274.5" y="123.3">R1</text>
<text x="274.5" y="125.8">27K</text>
<text x="109" y="126.1">IN-3</text>
<text x="109" y="131.1">N5</text>
<text x="27.9" y="133.6">Microchip HV5622PG-G</text>
<text x="164.8" y="133.6">Microchip HV5622PG-G</text>
<text x="137.6" y="138.5">R5</text>
<text x="137.6" y="141">27K</text>
<text x="245.9" y="151.4">IN-14</text>
<text x="109" y="166.6">IN-14</text>
</g>
<g font-size="2.3" fill="#800000">
<text x="272.2" y="14.7">HV</text>
<text x="135.3" y="29.9">HV</text>
<text x="16.4" y="37.5">5V</text>
<text x="153.3" y="37.5">5V</text>
<text x="272.2" y="45.1">HV</text>
<text x="10.1" y="53.9">CLK</text>
<text x="10.1" y="51.4">DIN</text>
<text x="147" y="53.9">CLK</text>
<text x="10.1" y="56.5">LE</text>
<text x="10.1" y="59">BL</text>
<text x="147" y="56.5">LE</text>
<text x="147" y="59">BL</text>
<text x="10.1" y="61.5">POL</text>
<text x="147" y="61.5">POL</text>
<text x="135.3" y="70.4">HV</text>
<text x="272.2" y="72.9">HV</text>
<text x="135.3" y="100.7">HV</text>
<text x="272.2" y="113.4">HV</text>
<text x="135.3" y="128.6">HV</text>
<text x="15.3" y="138.7">GND</text>
<text x="152.2" y="138.7">GND</text>
</g>
</svg>
